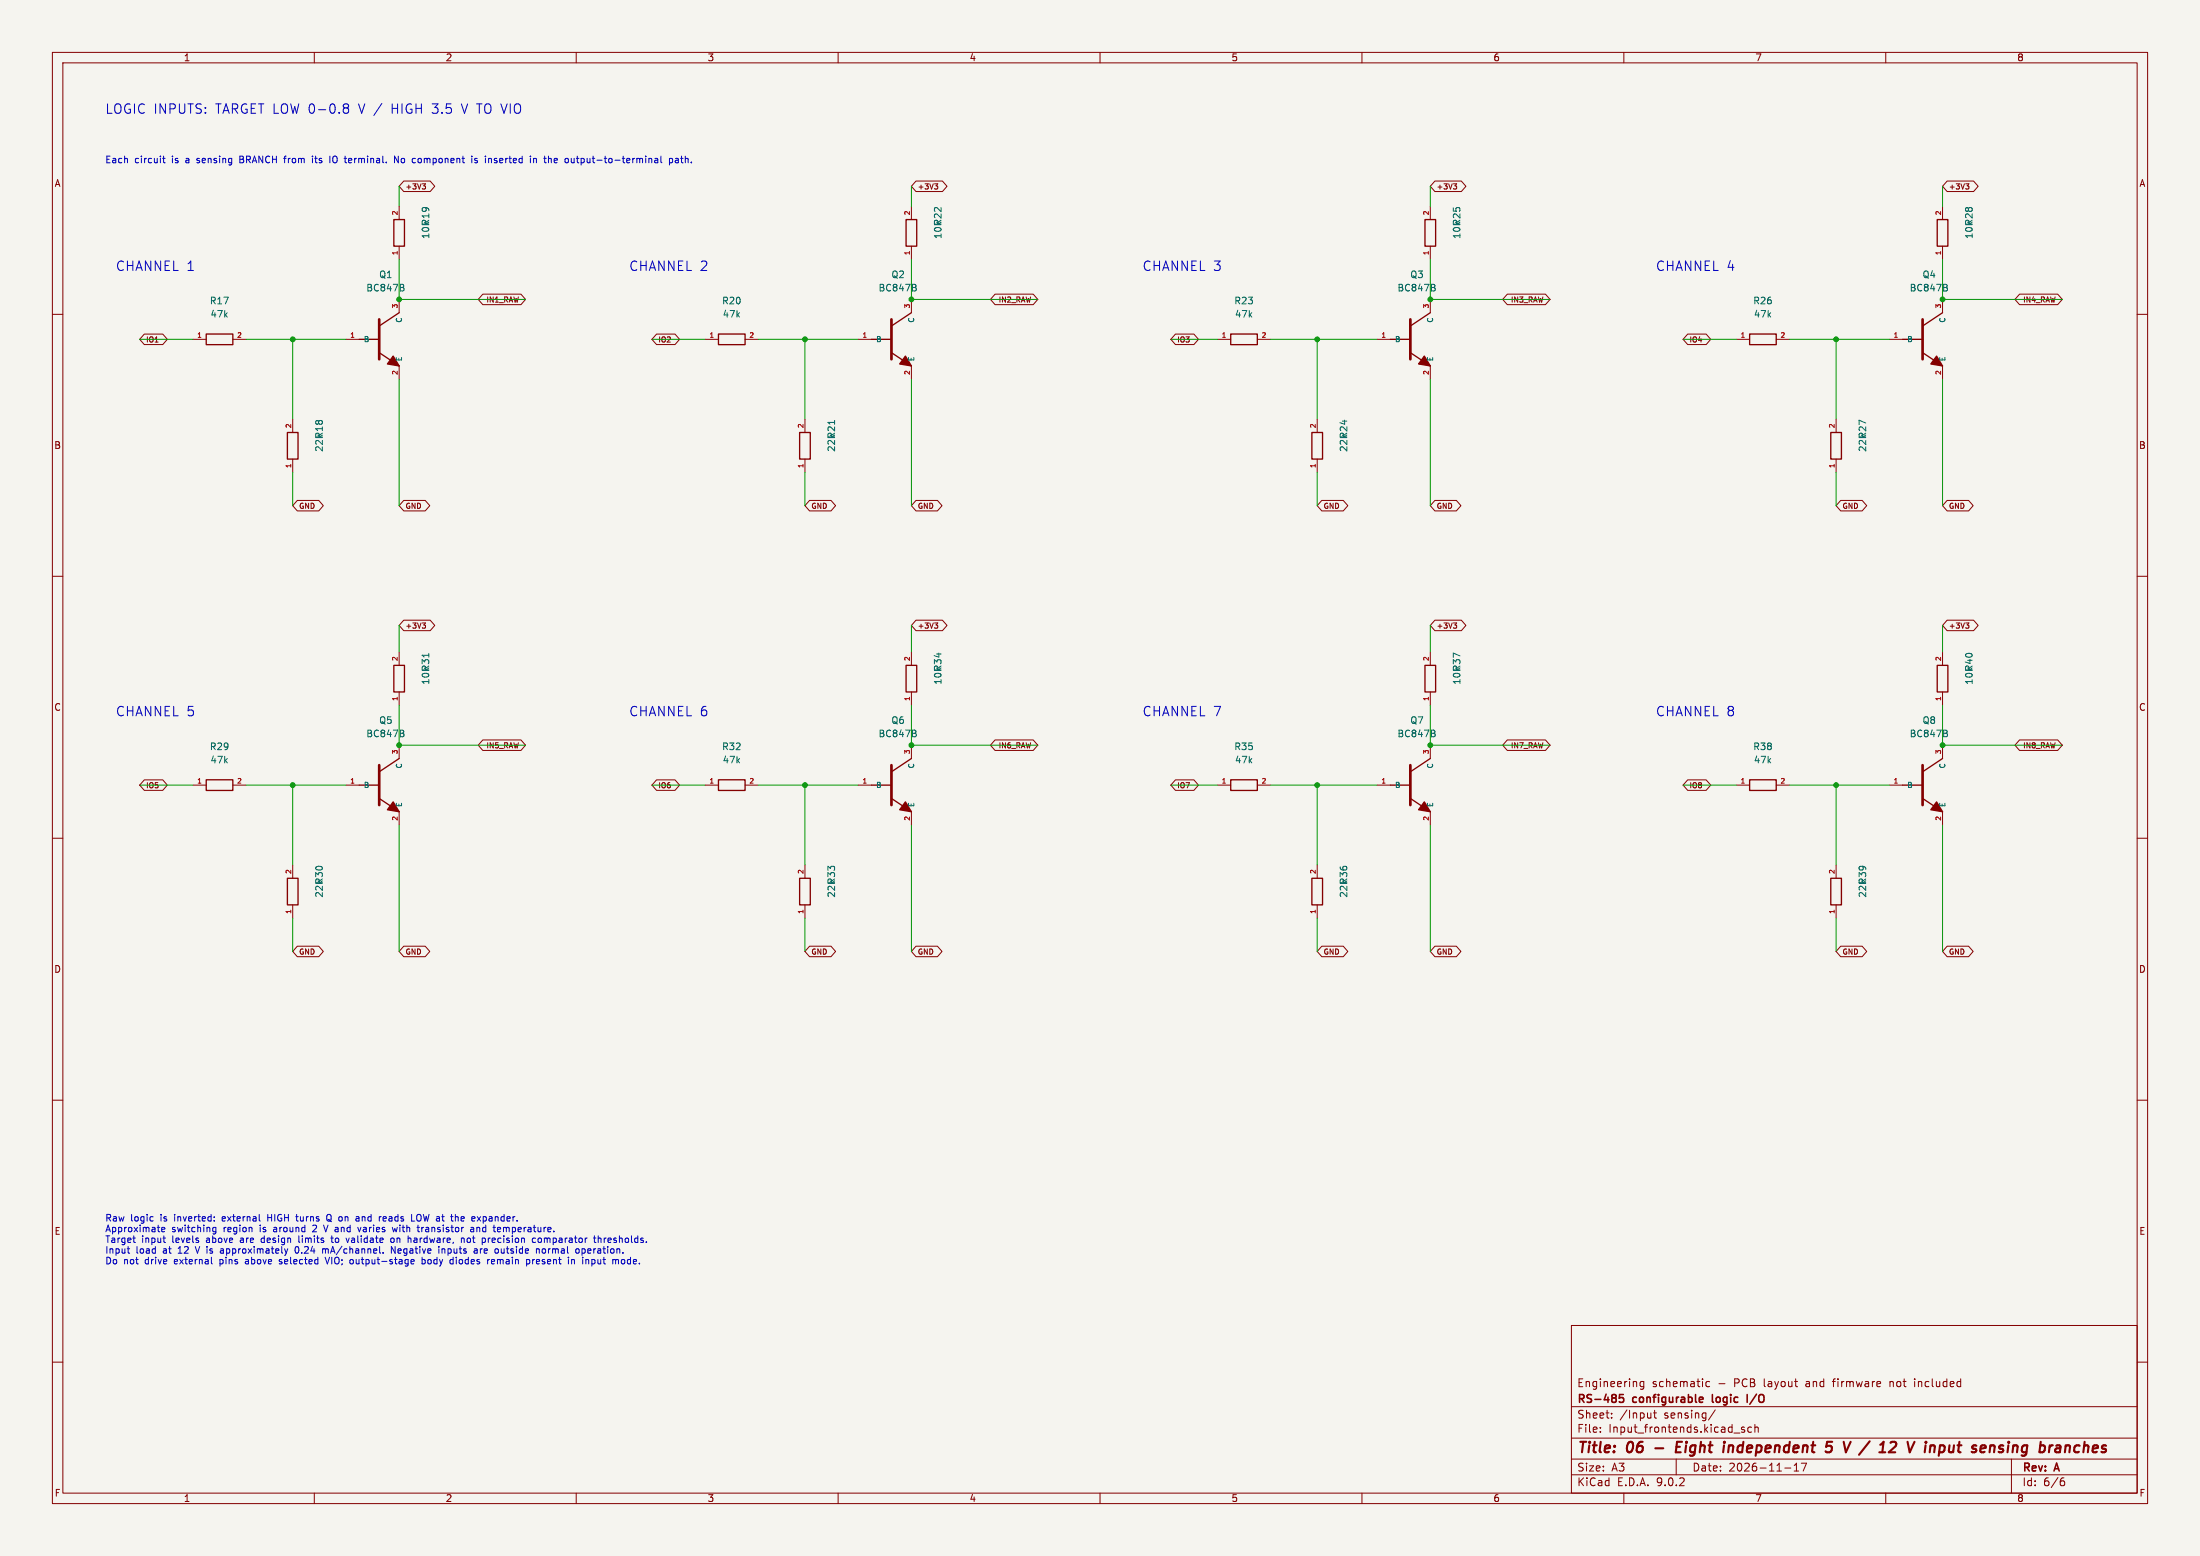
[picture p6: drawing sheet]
<svg xmlns="http://www.w3.org/2000/svg" width="420mm" height="297mm" viewBox="0 0 420 297" stroke-linecap="round" stroke-linejoin="round" font-family="sans-serif">
<path d="M0 0h420v297h-420z" fill="#f5f4ef" stroke="#f5f4ef" stroke-width=".19"/>
<g fill="none" stroke="#840000" stroke-width=".19">
<path d="M10 10h400v277h-400zM12 12h396v273h-396zM60 10v2M110 10v2M160 10v2M210 10v2M260 10v2M310 10v2M360 10v2M76.2 39.4v2.5M77.1 34.6h5l.9 1-.9 1h-5l-.9-1zM80.6 35.1h.6l-.3 .4"/>
<path d="M81 35.5l.2 .2v.2l-.2 .2M174 39.4v2.5M174.9 34.6h5l.9 1-.9 1h-5l-.9-1zM178.4 35.1h.6l-.3 .4M178.8 35.5l.2 .2v.2l-.2 .2M273 39.4v2.5M273.9 34.6h5.1l.9 1-.9 1h-5.1l-.9-1zM277.5 35.1h.6l-.3 .4M277.9 35.5l.2 .2v.2l-.2 .2M370.8 39.4v2.5M371.7 34.6h5.1l.8 1-.8 1h-5.1l-.9-1zM375.3 35.1h.6l-.4 .4"/>
<path d="M375.7 35.5l.2 .2v.2l-.2 .2M76.2 47v2.5M76.2 57.2v2.5M92.2 56.1h7.3l.8 1.1-.8 1h-7.3l-.9-1zM174 47v2.5M174 57.2v2.5M190 56.1h7.2l.9 1.1-.9 1h-7.2l-.9-1zM273 47v2.5M273 57.2v2.5M287.7 56.1h7.3l.9 1.1-.9 1h-7.3l-.8-1zM370.8 47v2.5M370.8 57.2v2.5"/>
<path d="M385.5 56.1h7.3l.9 1.1-.9 1h-7.3l-.8-1zM10 60h2M27.5 63.8h3.6l.8 1-.8 1h-3.6l-.8-1zM36.8 64.8h2.6M44.4 64.8h2.6M66 64.8h2.6M76.2 69.9v2.5M125.3 63.8h3.6l.8 1-.8 1h-3.6l-.8-1zM134.6 64.8h2.6M142.2 64.8h2.6M163.8 64.8h2.6M174 69.9v2.5"/>
<path d="M224.4 63.8h3.5l.9 1-.9 1h-3.5l-.9-1zM232.4 64.8h2.5M240 64.8h2.6M262.9 64.8h2.5M273 69.9v2.5M322.2 63.8h3.5l.9 1-.9 1h-3.5l-.9-1zM331.5 64.8h2.5M339.1 64.8h2.5M360.7 64.8h2.5M370.8 69.9v2.5M408 60h2M55.9 80v2.6"/>
<path d="M55.9 87.6v2.6M56.8 95.5h4.1l.8 1-.8 1h-4.1l-.9-1zM77.1 95.5h4.1l.8 1-.8 1h-4.1l-.9-1zM153.7 80v2.6M153.7 87.6v2.6M154.5 95.5h4.1l.9 1-.9 1h-4.1l-.8-1zM174.9 95.5h4.1l.8 1-.8 1h-4.1l-.9-1zM251.5 80v2.6M251.5 87.6v2.6M252.3 95.5h4.1l.9 1-.9 1h-4.1l-.8-1zM273.9 95.5h4.1l.9 1-.9 1h-4.1l-.9-1zM350.5 80v2.6"/>
<path d="M350.5 87.6v2.6M351.4 95.5h4.1l.9 1-.9 1h-4.1l-.9-1zM371.7 95.5h4.1l.9 1-.9 1h-4.1l-.9-1zM10 110h2M77.1 118.4h5l.9 1-.9 1h-5l-.9-1zM80.6 118.9h.6l-.3 .4M81 119.3l.2 .2v.2l-.2 .2M174.9 118.4h5l.9 1-.9 1h-5l-.9-1zM178.4 118.9h.6l-.3 .4M178.8 119.3l.2 .2v.2l-.2 .2M273.9 118.4h5.1l.9 1-.9 1h-5.1l-.9-1zM277.5 118.9h.6l-.3 .4"/>
<path d="M277.9 119.3l.2 .2v.2l-.2 .2M371.7 118.4h5.1l.8 1-.8 1h-5.1l-.9-1zM375.3 118.9h.6l-.4 .4M375.7 119.3l.2 .2v.2l-.2 .2M408 110h2M76.2 124.5v2.5M76.2 132.1v2.5M174 124.5v2.5M174 132.1v2.5M273 124.5v2.5M273 132.1v2.5M370.8 124.5v2.5"/>
<path d="M370.8 132.1v2.5M10 160h2M27.5 148.9h3.6l.8 1-.8 1h-3.6l-.8-1zM36.8 149.9h2.6M44.4 149.9h2.6M66 149.9h2.6M76.2 142.2v2.6M76.2 154.9v2.6M92.2 141.2h7.3l.8 1-.8 1h-7.3l-.9-1zM125.3 148.9h3.6l.8 1-.8 1h-3.6l-.8-1zM134.6 149.9h2.6M142.2 149.9h2.6"/>
<path d="M163.8 149.9h2.6M174 142.2v2.6M174 154.9v2.6M190 141.2h7.2l.9 1-.9 1h-7.2l-.9-1zM224.4 148.9h3.5l.9 1-.9 1h-3.5l-.9-1zM232.4 149.9h2.5M240 149.9h2.6M262.9 149.9h2.5M273 142.2v2.6M273 154.9v2.6M287.7 141.2h7.3l.9 1-.9 1h-7.3l-.8-1zM322.2 148.9h3.5l.9 1-.9 1h-3.5l-.9-1z"/>
<path d="M331.5 149.9h2.5M339.1 149.9h2.5M360.7 149.9h2.5M370.8 142.2v2.6M370.8 154.9v2.6M385.5 141.2h7.3l.9 1-.9 1h-7.3l-.8-1zM408 160h2M55.9 165.1v2.5M55.9 172.7v2.6M153.7 165.1v2.5M153.7 172.7v2.6M251.5 165.1v2.5"/>
<path d="M251.5 172.7v2.6M350.5 165.1v2.5M350.5 172.7v2.6M56.8 180.6h4.1l.8 1-.8 1h-4.1l-.9-1zM77.1 180.6h4.1l.8 1-.8 1h-4.1l-.9-1zM154.5 180.6h4.1l.9 1-.9 1h-4.1l-.8-1zM174.9 180.6h4.1l.8 1-.8 1h-4.1l-.9-1zM252.3 180.6h4.1l.9 1-.9 1h-4.1l-.8-1zM273.9 180.6h4.1l.9 1-.9 1h-4.1l-.9-1zM351.4 180.6h4.1l.9 1-.9 1h-4.1l-.9-1zM371.7 180.6h4.1l.9 1-.9 1h-4.1l-.9-1zM10 210h2"/>
<path d="M408 210h2M300 253h108v32h-108zM10 260h2M300 278.5h108M300 274.5h108M300 268.5h108M305.5 273.2v.2M305.5 272.5v.1M307.7 270.5v.2M307.7 269.8v.1M313.8 263.7v1.2l-.3 .3-.3-.1M313.8 263.8l-.4-.1-.3 .3 .1 .6h.6"/>
<path d="M315.2 269.7v1M315.2 270.5l-.1 .1M315.7 269.7h.5M315.9 269.2v1.3l.3 .2M320 278.5v3M326.4 263.8l-.5-.1-.2 .3 .1 .6h.6M327.4 269.1l-1.2 1.9M331 273.5h1.2M333 272.5l-.3-.1-.3 .2 .1 .2 .5 .2v.3h-.6M334.4 272.5l-.5-.1-.2 .3 .1 .6h.6M335 272.5l.2-.1 .4 .1 .1 .9M335 271.9v1.5"/>
<path d="M342.5 279.7l.4-.4v1.5M344.9 279.3l-.7 1.5M360.8 263.7v1M360.9 263.8h-.1M365.5 263.2v.1M365.5 263.7v1M384 278.5v6.5M408 260h2M60 285v2M110 285v2M160 285v2M210 285v2"/>
<path d="M260 285v2M300 281.5h108M310 285v2M340.7 280.2h1.2M342.5 280.8h.9M360 285v2M393.6 282.7h.4l.2 .2-.1 .5-.5 .2M394 282.1l-.4 .1"/>
</g>
<g fill="none" stroke="#840000" stroke-width=".4">
<path d="M316 276.4h1.5M320 276.2h.7M321.1 275.2h-.9l-.3 2h1M330.1 275.9l-.2 1.3M330.6 275.9l-.6 .2M348.8 275.2h1M348.9 276h.5l.3 .2v.6l-.5 .4h-.4M356.9 275.1l-2 2.6M368.6 276h.7l-.1 1.2M370.4 275.9l-.3 2M383.4 275.9l-.2 1.3M383.5 275.2v.2"/>
<path d="M396.1 277.1h.8M397 276a.66 .66 0 0 0-.9 .1"/>
</g>
<path d="M309.9 266.2h-.7l-.1 .7 .2-.1h.5l.2 .2-.1 .5-.2 .2-.6-.2M324.9 266.7l.2 .3-.7 .2M325 267.6l-.1 .1M326.9 266.2l.1 1.4M333.5 266.2v1.5M335.3 266.1l-1.3 1.9" fill="none" stroke="#840000" stroke-width=".3"/>
<g fill="none" stroke="#840000" stroke-width=".25">
<path d="M75.2 41.9h2v5.1h-2zM76.2 59.7l-3.8 2.5M173 41.9h2v5.1h-2zM174 59.7l-3.8 2.5M272 41.9h2.1v5.1h-2.1zM273 59.7l-3.8 2.5M369.8 41.9h2.1v5.1h-2.1zM370.8 59.7l-3.8 2.5M39.4 63.8h5v2h-5zM68.6 64.8h3.8M72.4 67.3l3.8 2.6M137.2 63.8h5v2h-5z"/>
<path d="M166.4 64.8h3.8M170.2 67.3l3.8 2.6M234.9 63.8h5.1v2h-5.1zM265.4 64.8h3.8M269.2 67.3l3.8 2.6M334 63.8h5.1v2h-5.1zM363.2 64.8h3.8M367 67.3l3.8 2.6M54.9 82.6h2v5h-2zM152.7 82.6h2v5h-2zM250.4 82.6h2.1v5h-2.1zM349.5 82.6h2v5h-2z"/>
<path d="M75.2 127h2v5.1h-2zM173 127h2v5.1h-2zM272 127h2.1v5.1h-2.1zM369.8 127h2.1v5.1h-2.1zM39.4 148.8h5v2.1h-5zM68.6 149.9h3.8M72.4 152.4l3.8 2.5M76.2 144.8l-3.8 2.5M137.2 148.8h5v2.1h-5zM166.4 149.9h3.8M170.2 152.4l3.8 2.5M174 144.8l-3.8 2.5"/>
<path d="M234.9 148.8h5.1v2.1h-5.1zM265.4 149.9h3.8M269.2 152.4l3.8 2.5M273 144.8l-3.8 2.5M334 148.8h5.1v2.1h-5.1zM363.2 149.9h3.8M367 152.4l3.8 2.5M370.8 144.8l-3.8 2.5M54.9 167.6h2v5.1h-2zM152.7 167.6h2v5.1h-2zM250.4 167.6h2.1v5.1h-2.1zM349.5 167.6h2v5.1h-2z"/>
</g>
<path d="M72.4 61v7.6M170.2 61v7.6M269.2 61v7.6M367 61v7.6M72.4 146.1v7.6M170.2 146.1v7.6M269.2 146.1v7.6M367 146.1v7.6" fill="none" stroke="#840000" stroke-width=".51"/>
<g fill="#840000" stroke="#840000" stroke-width=".25">
<path d="M271.9 153.1l1.1 1.8-2.2-.3z"/>
<path d="M172.8 153.1l1.2 1.8-2.3-.3z"/>
<path d="M172.8 68l1.2 1.9-2.3-.4z"/>
<path d="M75.1 153.1l1.1 1.8-2.2-.3z"/>
<path d="M271.9 68l1.1 1.9-2.2-.4z"/>
<path d="M75.1 68l1.1 1.9-2.2-.4z"/>
<path d="M369.7 153.1l1.1 1.8-2.2-.3z"/>
<path d="M369.7 68l1.1 1.9-2.2-.4z"/>
</g>
<g fill="none" stroke="#006464" stroke-width=".19">
<path d="M76.8 54.9l.3 .2v.3l-.2 .1M77 54.3l.1 .2-.1 .3M174.6 54.9l.3 .2v.3l-.2 .1M174.7 54.3l.2 .2-.2 .3M273.7 54.9l.3 .2-.1 .3-.2 .1M273.8 54.3l.1 .2-.1 .3M371.5 54.9l.3 .2-.1 .3-.2 .1M371.6 54.3l.1 .2-.1 .3M159.3 80.3v.7M76.8 140l.3 .2v.3l-.2 .1M77 139.4l.1 .2-.1 .3M81.9 124.7v.7"/>
<path d="M174.6 140l.3 .2v.3l-.2 .1M174.7 139.4l.2 .2-.2 .3M273.7 140l.3 .2-.1 .3-.2 .1M273.8 139.4l.1 .2-.1 .3M371.5 140l.3 .2-.1 .3-.2 .1M371.6 139.4l.1 .2-.1 .3"/>
</g>
<g fill="none" stroke="#009600" stroke-width=".19">
<path d="M76.2 35.6v3.8M174 35.6v3.8M273 35.6v3.8M370.8 35.6v3.8M76.2 49.5v7.7h24.1M174 49.5v7.7h24.1M273 49.5v7.7h22.9M370.8 49.5v7.7h22.9M26.7 64.8h10.1M47 64.8h19M55.9 64.8v15.2M76.2 72.4v24.1"/>
<path d="M124.5 64.8h10.1M144.8 64.8h19M153.7 64.8v15.2M174 72.4v24.1M223.5 64.8h8.9M242.6 64.8h20.3M251.5 64.8v15.2M273 72.4v24.1M321.3 64.8h10.2M341.6 64.8h19.1M350.5 64.8v15.2M370.8 72.4v24.1"/>
<path d="M55.9 90.2v6.3M153.7 90.2v6.3M251.5 90.2v6.3M350.5 90.2v6.3M76.2 119.4v5.1M174 119.4v5.1M273 119.4v5.1M370.8 119.4v5.1M76.2 134.6v7.6h24.1M174 134.6v7.6h24.1M273 134.6v7.6h22.9M370.8 134.6v7.6h22.9"/>
<path d="M26.7 149.9h10.1M47 149.9h19M55.9 149.9v15.2M76.2 157.5v24.1M124.5 149.9h10.1M144.8 149.9h19M153.7 149.9v15.2M174 157.5v24.1M223.5 149.9h8.9M242.6 149.9h20.3M251.5 149.9v15.2M273 157.5v24.1"/>
<path d="M321.3 149.9h10.2M341.6 149.9h19.1M350.5 149.9v15.2M370.8 157.5v24.1M55.9 175.3v6.3M153.7 175.3v6.3M251.5 175.3v6.3M350.5 175.3v6.3"/>
</g>
<g fill="none" stroke="#0000c2" stroke-width=".19">
<path d="M31 30.2h.5M31.2 29.8v1.1l.3 .2M45.8 30.4h.4M46.2 29.8h-.4v1.3h.5M54.1 30.2h.5M54.6 29.8l-.3 .2M59.7 29.8v.1M59.7 30.2v.9M60.1 30.2h.5M63.8 29.8l-.1 .1a.81 .81 0 0 0 .1 1.2M65.9 20.6l-.4-.3 .4-.5 .5 .1 .2 .3-.4 .4M65.9 20.6l-.4 .3 .1 .6 .3 .1 .5-.1 .2-.2-.1-.5-.3-.2"/>
<path d="M65.9 20.6h.3M66.6 31l.1 .1M66.7 30.2l-.1 .1M67.2 30.5l-.7 .1M76 29.8v1.3l-.7-1.3v1.3M80.2 30.2l-.3 .1-.1 .2 .1 .5 .3 .1M90.1 29.8v.1M90.1 30.2v.9M91.1 30.3l-.3-.1-.2 .2 .1 .2 .4 .1v.3h-.5M94.4 31l.1 .1M94.4 30.3v.3M101.9 30.3l.1-.1 .3 .1 .1 .8"/>
<path d="M101.9 30.2v.9M106.2 30.2l-.4 .2 .1 .6 .3 .1M106.4 30.5l-.6 .1M110 30.2h.5M125 30.3h.5l.1 .8M125 31h.6M125.6 30.5l-.6 .1M126.2 29.8v1.1l.2 .2M127.8 30.3l.4-.1 .2 .3-.1 .5h-.5M127.8 30.2v1.3M129 30.3h.4l.1 .8M129.5 30.5l-.4 .1-.2 .2 .2 .3 .4-.1"/>
<path d="M129.9 30.2h.5M130.1 29.8v1.1l.3 .2M24.5 239.1l.3 .1M25.6 237.1l.2 .1M29.1 232.2l.1 .1M29.2 233l-.1 .1M30 234.3h.5M30.4 235.1h.1M30.9 234.7l.6-.1-.1-.3h-.4l-.1 .2v.6h.5M31.1 236.3h.5M31.3 237.1l.3 .1M37.3 237.9l.4 1.3"/>
<path d="M40.4 240v1.1l.1 .2M40.9 233v.1M40.9 232.3v.1M41.2 234.3h-.4l-.2 .2 .1 .6h.5M41.2 234.3v1l-.2 .2h-.3M42.5 238.4h-.4M42.5 238.7h-.3l-.1 .2v.2l.4 .1M50 236.4l-.1 .2 .1 .5M51.1 231.8v1.3M51.1 232.4h.7M54.3 238.4l.3 .8M54.6 239.2l-.1 .3"/>
<path d="M54.9 238.4l-.3 .8M56.4 232.2h.5M56.6 232.9l.3 .2M56.9 238l-.2-.1a.68 .68 0 0 0-.4 .7 .68 .68 0 0 0 .4 .6l.2-.1M57.1 235.9v1.1l.1 .2M60.4 234.4l-.7 .7h.7M61.6 238.5l.3-.1 .2 .1M61.6 238.4v.8M61.8 233.8l.4 1.3M62.1 240l.4 1.3 .4-1.3M62.1 238.5v.7M62.3 238.4l-.2 .1"/>
<path d="M62.6 232.8l.4 .2M62.9 231.8a.43 .43 0 0 0-.5 .4v.4a.43 .43 0 0 0 .5 .5M63.2 236.3h.4M63.3 235.9v1.1l.3 .2M66.7 236.3l-.3 .9M68.3 234.3l.3 .8 .3-.8M68.4 232.2l.1 .2v.7M68.5 233l-.1 .1M68.5 232.5l-.1 .1M73.1 239.1v.1M73.6 232.2l-.5 .2 .1 .6 .4 .1M73.7 232.5l-.6 .1"/>
<path d="M74.6 236.4l.2-.1 .4 .1 .1 .5-.2 .2-.3 .1-.2-.2zM74.9 234.3l.2 .8 .3-.6 .2 .6 .3-.8M75.4 237.9v1.3l-.7-1.3v1.3M77.9 235.9v1.3M78.6 233.1h.6M79.1 236.7v.4M79.6 234.3h.5M80 235.1h.1M80.1 231.8a.43 .43 0 0 0-.6 .4v.4a.43 .43 0 0 0 .6 .5M80.5 234.3v.8M80.6 240v1.3M80.9 234.3l-.4 .2"/>
<path d="M83.8 238.4v.8M84.4 238.4v.8M84.4 238.4v.1M84.9 238.4v.1M86.5 240v1.3M87.4 232.3l.1 .8M88.1 236.4l.2-.1 .3 .1v.8M88.1 236.3v.9M89.4 236.3l-.2 .3v.3l.2 .3M89.9 234.3h.5v.8M90.4 234.6h-.4l-.2 .2 .2 .3h.4M90.7 238.4l.4 .1v.7"/>
<path d="M91 234.3v.8M91.1 239.1l-.4 .1M91.1 238.7h-.4M91.1 232.2l.7 .9M91.2 234.3l-.2 .1M91.7 238.4v.8M91.8 232.2l-.7 .9M91.9 238.4l-.2 .2M93.2 236.3v.9M93.6 236.3l-.4 .3M95.5 235.1h-.3M95.6 234.5v.1l-.6 .1"/>
<path d="M95.7 238.4v.6l.4 .2M101.7 237l.2 .2 .3-.1M102.8 236.4l-.1 .5 .1 .2 .3 .1 .3-.3M102.8 238.4l.2 .1v.7M103.3 236.4l.1 .2M103.6 238.5l-.1 .5 .1 .1 .3 .1 .3-.2M104.1 238.5l.1 .1M110.5 238.5v.6M111.1 238.4v1.2M111.7 238.5v.6l-.2 .1-.4-.1M113.3 236.3h.5M113.5 237l.3 .2"/>
<path d="M114.2 236.4l.2-.1 .3 .1v.8M114.2 235.9v1.3M47 240.8l-.2 .1 .2 .4M53.3 241.2l.4 .1M53.3 240.6l.1 .2h.3M67.2 240.4l.3 .2v.4l-.3 .3M78.5 240.6v.6h.5M79.1 240.6v.1l-.6 .1M81.1 240.5v.6l-.2 .2-.3-.1M86.5 241.2l-.1 .1M93.3 240.4h.2M93.8 240.8l.6-.1v-.2l-.4-.1-.2 .2 .1 .6h.5"/>
<path d="M100.7 240.4l.3 .1 .1 .1v.5l-.4 .2M101.7 240.4v.9M102 240.4l-.3 .2M109.1 240.5l.2-.1 .3 .1 .1 .8M109.1 240.4v.9M113 241.2l.4 .1M113 240.4v1.3M118.7 240.5v.6l.2 .2 .3-.1"/>
</g>
<g fill="#009600" stroke="#009600" stroke-width=".19">
<circle cx="76.2" cy="57.2" r=".46"/>
<circle cx="55.9" cy="64.8" r=".46"/>
<circle cx="153.7" cy="64.8" r=".46"/>
<circle cx="174" cy="57.2" r=".46"/>
<circle cx="251.5" cy="64.8" r=".46"/>
<circle cx="273" cy="57.2" r=".46"/>
<circle cx="55.9" cy="149.9" r=".46"/>
<circle cx="76.2" cy="142.2" r=".46"/>
<circle cx="153.7" cy="149.9" r=".46"/>
<circle cx="174" cy="142.2" r=".46"/>
<circle cx="251.5" cy="149.9" r=".46"/>
<circle cx="273" cy="142.2" r=".46"/>
<circle cx="350.5" cy="64.8" r=".46"/>
<circle cx="370.8" cy="57.2" r=".46"/>
<circle cx="370.8" cy="142.2" r=".46"/>
<circle cx="350.5" cy="149.9" r=".46"/>
</g>
<g font-size="2.8" fill="#840000">
<text x="301" y="277.9">Title:</text>
<text x="310.6" y="277.9">06</text>
<text x="321.6" y="277.9">Eight</text>
<text x="331.4" y="277.9">independent</text>
<text x="351.8" y="277.9">5</text>
<text x="356.1" y="277.9">V /</text>
<text x="364.5" y="277.9">12</text>
<text x="370.7" y="277.9">V input</text>
<text x="384.6" y="277.9">sensing</text>
<text x="398.2" y="277.9">branches</text>
</g>
<g font-size="2.5" fill="#0000c2">
<text x="20" y="22">LOGIC INPUTS:</text>
<text x="41.1" y="22">TARGET LOW 0-0.8</text>
<text x="68.7" y="22">V /</text>
<text x="75" y="22">HIGH 3.5</text>
<text x="88.7" y="22">V TO VIO</text>
<text x="22" y="52">CHANNEL 1</text>
<text x="120" y="52">CHANNEL 2</text>
<text x="218" y="52">CHANNEL 3</text>
<text x="316" y="52">CHANNEL 4</text>
<text x="22" y="137">CHANNEL 5</text>
<text x="120" y="137">CHANNEL 6</text>
<text x="218" y="137">CHANNEL 7</text>
<text x="316" y="137">CHANNEL 8</text>
</g>
<g font-size="2.1" fill="#840000">
<text x="301" y="268.2">RS-485</text>
<text x="301" y="265">Engineering</text>
<text x="311.8" y="268.2">configurable</text>
<text x="315.4" y="265">schematic</text>
<text x="327.5" y="268.2">logic</text>
<text x="328" y="265">-</text>
<text x="331.2" y="265">PCB</text>
<text x="334.8" y="268.2">I/O</text>
<text x="337" y="265">layout</text>
<text x="345.1" y="265">and</text>
<text x="350.5" y="265">firmware</text>
<text x="361.4" y="265">not</text>
<text x="366.3" y="265">included</text>
<text x="301" y="273.7">File:</text>
<text x="301" y="271">Sheet:</text>
<text x="307.1" y="273.7">Input_frontends.kicad_sch</text>
<text x="309.2" y="271">/Input</text>
<text x="317.7" y="271">sensing/</text>
<text x="301" y="281.1">Size:</text>
<text x="307.6" y="281.1">A3</text>
<text x="323" y="281.1">Date:</text>
<text x="330" y="281.1">2026-11-17</text>
<text x="386" y="281.3">Rev:</text>
<text x="392.4" y="281.3">A</text>
<text x="301" y="283.9">KiCad</text>
<text x="308.7" y="283.9">E.D.A.</text>
<text x="316.3" y="283.9">9.0.2</text>
<text x="386" y="283.9">Id:</text>
<text x="390.1" y="283.9">6/6</text>
</g>
<g font-size="1.8" fill="#840000">
<text x="35" y="11.9">1</text>
<text x="85" y="11.9">2</text>
<text x="135" y="11.9">3</text>
<text x="185" y="11.9">4</text>
<text x="235" y="11.9">5</text>
<text x="285" y="11.9">6</text>
<text x="335" y="11.9">7</text>
<text x="385" y="11.9">8</text>
<text x="10.3" y="35.9">A</text>
<text x="408.3" y="35.9">A</text>
<text x="10.3" y="85.9">B</text>
<text x="408.2" y="85.9">B</text>
<text x="10.3" y="135.9">C</text>
<text x="408.2" y="135.9">C</text>
<text x="10.3" y="185.9">D</text>
<text x="408.2" y="185.9">D</text>
<text x="10.3" y="235.9">E</text>
<text x="408.3" y="235.9">E</text>
<text x="10.3" y="285.9">F</text>
<text x="35" y="286.9">1</text>
<text x="85" y="286.9">2</text>
<text x="135" y="286.9">3</text>
<text x="185" y="286.9">4</text>
<text x="235" y="286.9">5</text>
<text x="285" y="286.9">6</text>
<text x="335" y="286.9">7</text>
<text x="385" y="286.9">8</text>
<text x="408.3" y="285.9">F</text>
</g>
<g font-size="1.8" fill="#0000c2">
<text x="20" y="31.5">Each</text>
<text x="25.7" y="31.5">circuit</text>
<text x="32.9" y="31.5">is</text>
<text x="35.7" y="31.5">a</text>
<text x="38" y="31.5">sensing</text>
<text x="46.4" y="31.5">BRANCH</text>
<text x="55.1" y="31.5">from</text>
<text x="60.7" y="31.5">its</text>
<text x="64.2" y="31.5">IO</text>
<text x="67.3" y="31.5">terminal.</text>
<text x="76.9" y="31.5">No</text>
<text x="80.6" y="31.5">component</text>
<text x="92.1" y="31.5">is</text>
<text x="94.9" y="31.5">inserted</text>
<text x="103.7" y="31.5">in</text>
<text x="106.6" y="31.5">the</text>
<text x="110.8" y="31.5">output-to-terminal</text>
<text x="130.9" y="31.5">path.</text>
<text x="20" y="233.5">Raw</text>
<text x="24.9" y="233.5">logic</text>
<text x="30.7" y="233.5">is</text>
<text x="33.6" y="233.5">inverted:</text>
<text x="42.9" y="233.5">external</text>
<text x="51.7" y="233.5">HIGH</text>
<text x="57.4" y="233.5">turns</text>
<text x="63.5" y="233.5">Q on</text>
<text x="69.4" y="233.5">and</text>
<text x="74" y="233.5">reads</text>
<text x="80.4" y="233.5">LOW at</text>
<text x="88.4" y="233.5">the</text>
<text x="92.6" y="233.5">expander.</text>
<text x="20" y="235.5">Approximate</text>
<text x="20" y="237.6">Target</text>
<text x="20" y="239.6">Input</text>
<text x="25.9" y="239.6">load</text>
<text x="27" y="237.6">input</text>
<text x="31.2" y="239.6">at</text>
<text x="32.8" y="235.5">switching</text>
<text x="33" y="237.6">levels</text>
<text x="34.3" y="239.6">12</text>
<text x="37.9" y="239.6">V is</text>
<text x="39.7" y="237.6">above</text>
<text x="42.8" y="235.5">region</text>
<text x="42.9" y="239.6">approximately</text>
<text x="46.3" y="237.6">are</text>
<text x="49.9" y="235.5">is</text>
<text x="50.5" y="237.6">design</text>
<text x="52.7" y="235.5">around</text>
<text x="57.4" y="239.6">0.24</text>
<text x="57.9" y="237.6">limits</text>
<text x="60.4" y="235.5">2</text>
<text x="62.8" y="235.5">V and</text>
<text x="62.8" y="239.6">mA/channel.</text>
<text x="64.4" y="237.6">to</text>
<text x="67.4" y="237.6">validate</text>
<text x="69.6" y="235.5">varies</text>
<text x="76.1" y="237.6">on</text>
<text x="76.1" y="239.6">Negative</text>
<text x="76.4" y="235.5">with</text>
<text x="79.5" y="237.6">hardware,</text>
<text x="81.4" y="235.5">transistor</text>
<text x="85.4" y="239.6">inputs</text>
<text x="89.9" y="237.6">not</text>
<text x="91.7" y="235.5">and</text>
<text x="92.4" y="239.6">are</text>
<text x="94.1" y="237.6">precision</text>
<text x="96.3" y="235.5">temperature.</text>
<text x="96.6" y="239.6">outside</text>
<text x="103.9" y="237.6">comparator</text>
<text x="104.6" y="239.6">normal</text>
<text x="112.4" y="239.6">operation.</text>
<text x="115.9" y="237.6">thresholds.</text>
<text x="20" y="241.7">Do</text>
<text x="23.6" y="241.7">not</text>
<text x="27.8" y="241.7">drive</text>
<text x="33.6" y="241.7">external</text>
<text x="42.4" y="241.7">pins</text>
<text x="47.5" y="241.7">above</text>
<text x="54.2" y="241.7">selected</text>
<text x="63.3" y="241.7">VIO;</text>
<text x="68.1" y="241.7">output-stage</text>
<text x="82" y="241.7">body</text>
<text x="87.6" y="241.7">diodes</text>
<text x="94.9" y="241.7">remain</text>
<text x="102.6" y="241.7">present</text>
<text x="110.8" y="241.7">in</text>
<text x="113.7" y="241.7">input</text>
<text x="119.6" y="241.7">mode.</text>
</g>
<g font-size="1.8" fill="#006464">
<text x="82.1" y="45.7" transform="rotate(-90 82.1 45.7)">10kR19</text>
<text x="179.9" y="45.7" transform="rotate(-90 179.9 45.7)">10kR22</text>
<text x="279" y="45.7" transform="rotate(-90 279 45.7)">10kR25</text>
<text x="376.8" y="45.7" transform="rotate(-90 376.8 45.7)">10kR28</text>
<text x="72.3" y="53.3">Q1</text>
<text x="170.1" y="53.3">Q2</text>
<text x="269.1" y="53.3">Q3</text>
<text x="366.9" y="53.3">Q4</text>
<text x="40" y="58.3">R17</text>
<text x="69.8" y="55.8">BC847B</text>
<text x="137.8" y="58.3">R20</text>
<text x="167.6" y="55.8">BC847B</text>
<text x="235.5" y="58.3">R23</text>
<text x="266.7" y="55.8">BC847B</text>
<text x="334.6" y="58.3">R26</text>
<text x="364.5" y="55.8">BC847B</text>
<text x="40.1" y="60.8">47k</text>
<text x="137.9" y="60.8">47k</text>
<text x="235.7" y="60.8">47k</text>
<text x="334.7" y="60.8">47k</text>
<text x="61.8" y="86.4" transform="rotate(-90 61.8 86.4)">22kR18</text>
<text x="159.6" y="86.4" transform="rotate(-90 159.6 86.4)">22kR21</text>
<text x="257.4" y="86.4" transform="rotate(-90 257.4 86.4)">22kR24</text>
<text x="356.5" y="86.4" transform="rotate(-90 356.5 86.4)">22kR27</text>
<text x="82.1" y="130.8" transform="rotate(-90 82.1 130.8)">10kR31</text>
<text x="179.9" y="130.8" transform="rotate(-90 179.9 130.8)">10kR34</text>
<text x="279" y="130.8" transform="rotate(-90 279 130.8)">10kR37</text>
<text x="376.8" y="130.8" transform="rotate(-90 376.8 130.8)">10kR40</text>
<text x="40" y="143.4">R29</text>
<text x="69.8" y="140.9">BC847B</text>
<text x="72.3" y="138.4">Q5</text>
<text x="137.8" y="143.4">R32</text>
<text x="167.6" y="140.9">BC847B</text>
<text x="170.1" y="138.4">Q6</text>
<text x="235.5" y="143.4">R35</text>
<text x="266.7" y="140.9">BC847B</text>
<text x="269.1" y="138.4">Q7</text>
<text x="334.6" y="143.4">R38</text>
<text x="364.5" y="140.9">BC847B</text>
<text x="366.9" y="138.4">Q8</text>
<text x="40.1" y="145.9">47k</text>
<text x="137.9" y="145.9">47k</text>
<text x="235.7" y="145.9">47k</text>
<text x="334.7" y="145.9">47k</text>
<text x="61.8" y="171.4" transform="rotate(-90 61.8 171.4)">22kR30</text>
<text x="159.6" y="171.4" transform="rotate(-90 159.6 171.4)">22kR33</text>
<text x="257.4" y="171.4" transform="rotate(-90 257.4 171.4)">22kR36</text>
<text x="356.5" y="171.4" transform="rotate(-90 356.5 171.4)">22kR39</text>
</g>
<g font-size="1.4" fill="#840000">
<text x="77.3" y="36.4">+3V3</text>
<text x="175.1" y="36.4">+3V3</text>
<text x="274.2" y="36.4">+3V3</text>
<text x="372" y="36.4">+3V3</text>
<text x="92.7" y="57.9">IN1_RAW</text>
<text x="190.5" y="57.9">IN2_RAW</text>
<text x="288.3" y="57.9">IN3_RAW</text>
<text x="386.1" y="57.9">IN4_RAW</text>
<text x="27.8" y="65.6">IO1</text>
<text x="125.6" y="65.6">IO2</text>
<text x="224.6" y="65.6">IO3</text>
<text x="322.4" y="65.6">IO4</text>
<text x="57" y="97.3">GND</text>
<text x="77.3" y="97.3">GND</text>
<text x="154.8" y="97.3">GND</text>
<text x="175.1" y="97.3">GND</text>
<text x="252.6" y="97.3">GND</text>
<text x="274.2" y="97.3">GND</text>
<text x="351.6" y="97.3">GND</text>
<text x="372" y="97.3">GND</text>
<text x="77.3" y="120.2">+3V3</text>
<text x="175.1" y="120.2">+3V3</text>
<text x="274.2" y="120.2">+3V3</text>
<text x="372" y="120.2">+3V3</text>
<text x="92.7" y="143">IN5_RAW</text>
<text x="190.5" y="143">IN6_RAW</text>
<text x="288.3" y="143">IN7_RAW</text>
<text x="386.1" y="143">IN8_RAW</text>
<text x="27.8" y="150.7">IO5</text>
<text x="125.6" y="150.7">IO6</text>
<text x="224.6" y="150.7">IO7</text>
<text x="322.4" y="150.7">IO8</text>
<text x="57" y="182.4">GND</text>
<text x="77.3" y="182.4">GND</text>
<text x="154.8" y="182.4">GND</text>
<text x="175.1" y="182.4">GND</text>
<text x="252.6" y="182.4">GND</text>
<text x="274.2" y="182.4">GND</text>
<text x="351.6" y="182.4">GND</text>
<text x="372" y="182.4">GND</text>
</g>
<g font-size="1.4" fill="#006464">
<text x="69.4" y="65.5">B</text>
<text x="76.9" y="61.7" transform="rotate(-90 76.9 61.7)">C</text>
<text x="167.2" y="65.5">B</text>
<text x="174.7" y="61.7" transform="rotate(-90 174.7 61.7)">C</text>
<text x="266.2" y="65.5">B</text>
<text x="273.8" y="61.7" transform="rotate(-90 273.8 61.7)">C</text>
<text x="364" y="65.5">B</text>
<text x="371.6" y="61.7" transform="rotate(-90 371.6 61.7)">C</text>
<text x="76.9" y="69.1" transform="rotate(-90 76.9 69.1)">E</text>
<text x="174.7" y="69.1" transform="rotate(-90 174.7 69.1)">E</text>
<text x="273.8" y="69.1" transform="rotate(-90 273.8 69.1)">E</text>
<text x="371.6" y="69.1" transform="rotate(-90 371.6 69.1)">E</text>
<text x="76.9" y="146.8" transform="rotate(-90 76.9 146.8)">C</text>
<text x="174.7" y="146.8" transform="rotate(-90 174.7 146.8)">C</text>
<text x="273.8" y="146.8" transform="rotate(-90 273.8 146.8)">C</text>
<text x="371.6" y="146.8" transform="rotate(-90 371.6 146.8)">C</text>
<text x="69.4" y="150.6">B</text>
<text x="76.9" y="154.1" transform="rotate(-90 76.9 154.1)">E</text>
<text x="167.2" y="150.6">B</text>
<text x="174.7" y="154.1" transform="rotate(-90 174.7 154.1)">E</text>
<text x="266.2" y="150.6">B</text>
<text x="273.8" y="154.1" transform="rotate(-90 273.8 154.1)">E</text>
<text x="364" y="150.6">B</text>
<text x="371.6" y="154.1" transform="rotate(-90 371.6 154.1)">E</text>
</g>
<g font-size="1.3" fill="#a90000">
<text x="75.9" y="41.2" transform="rotate(-90 75.9 41.2)">2</text>
<text x="173.7" y="41.2" transform="rotate(-90 173.7 41.2)">2</text>
<text x="272.8" y="41.2" transform="rotate(-90 272.8 41.2)">2</text>
<text x="370.6" y="41.2" transform="rotate(-90 370.6 41.2)">2</text>
<text x="75.9" y="48.8" transform="rotate(-90 75.9 48.8)">1</text>
<text x="173.7" y="48.8" transform="rotate(-90 173.7 48.8)">1</text>
<text x="272.8" y="48.8" transform="rotate(-90 272.8 48.8)">1</text>
<text x="370.6" y="48.8" transform="rotate(-90 370.6 48.8)">1</text>
<text x="75.9" y="59" transform="rotate(-90 75.9 59)">3</text>
<text x="173.7" y="59" transform="rotate(-90 173.7 59)">3</text>
<text x="272.8" y="59" transform="rotate(-90 272.8 59)">3</text>
<text x="370.6" y="59" transform="rotate(-90 370.6 59)">3</text>
<text x="37.5" y="64.5">1</text>
<text x="45.2" y="64.5">2</text>
<text x="66.7" y="64.5">1</text>
<text x="135.3" y="64.5">1</text>
<text x="142.9" y="64.5">2</text>
<text x="164.5" y="64.5">1</text>
<text x="233.1" y="64.5">1</text>
<text x="240.7" y="64.5">2</text>
<text x="263.6" y="64.5">1</text>
<text x="332.2" y="64.5">1</text>
<text x="339.8" y="64.5">2</text>
<text x="361.4" y="64.5">1</text>
<text x="75.9" y="71.7" transform="rotate(-90 75.9 71.7)">2</text>
<text x="173.7" y="71.7" transform="rotate(-90 173.7 71.7)">2</text>
<text x="272.8" y="71.7" transform="rotate(-90 272.8 71.7)">2</text>
<text x="370.6" y="71.7" transform="rotate(-90 370.6 71.7)">2</text>
<text x="55.6" y="81.8" transform="rotate(-90 55.6 81.8)">2</text>
<text x="153.4" y="81.8" transform="rotate(-90 153.4 81.8)">2</text>
<text x="251.2" y="81.8" transform="rotate(-90 251.2 81.8)">2</text>
<text x="350.3" y="81.8" transform="rotate(-90 350.3 81.8)">2</text>
<text x="55.6" y="89.5" transform="rotate(-90 55.6 89.5)">1</text>
<text x="153.4" y="89.5" transform="rotate(-90 153.4 89.5)">1</text>
<text x="251.2" y="89.5" transform="rotate(-90 251.2 89.5)">1</text>
<text x="350.3" y="89.5" transform="rotate(-90 350.3 89.5)">1</text>
<text x="75.9" y="126.3" transform="rotate(-90 75.9 126.3)">2</text>
<text x="173.7" y="126.3" transform="rotate(-90 173.7 126.3)">2</text>
<text x="272.8" y="126.3" transform="rotate(-90 272.8 126.3)">2</text>
<text x="370.6" y="126.3" transform="rotate(-90 370.6 126.3)">2</text>
<text x="75.9" y="133.9" transform="rotate(-90 75.9 133.9)">1</text>
<text x="173.7" y="133.9" transform="rotate(-90 173.7 133.9)">1</text>
<text x="272.8" y="133.9" transform="rotate(-90 272.8 133.9)">1</text>
<text x="370.6" y="133.9" transform="rotate(-90 370.6 133.9)">1</text>
<text x="37.5" y="149.6">1</text>
<text x="45.2" y="149.6">2</text>
<text x="66.7" y="149.6">1</text>
<text x="75.9" y="144.1" transform="rotate(-90 75.9 144.1)">3</text>
<text x="135.3" y="149.6">1</text>
<text x="142.9" y="149.6">2</text>
<text x="164.5" y="149.6">1</text>
<text x="173.7" y="144.1" transform="rotate(-90 173.7 144.1)">3</text>
<text x="233.1" y="149.6">1</text>
<text x="240.7" y="149.6">2</text>
<text x="263.6" y="149.6">1</text>
<text x="272.8" y="144.1" transform="rotate(-90 272.8 144.1)">3</text>
<text x="332.2" y="149.6">1</text>
<text x="339.8" y="149.6">2</text>
<text x="361.4" y="149.6">1</text>
<text x="370.6" y="144.1" transform="rotate(-90 370.6 144.1)">3</text>
<text x="75.9" y="156.8" transform="rotate(-90 75.9 156.8)">2</text>
<text x="173.7" y="156.8" transform="rotate(-90 173.7 156.8)">2</text>
<text x="272.8" y="156.8" transform="rotate(-90 272.8 156.8)">2</text>
<text x="370.6" y="156.8" transform="rotate(-90 370.6 156.8)">2</text>
<text x="55.6" y="166.9" transform="rotate(-90 55.6 166.9)">2</text>
<text x="153.4" y="166.9" transform="rotate(-90 153.4 166.9)">2</text>
<text x="251.2" y="166.9" transform="rotate(-90 251.2 166.9)">2</text>
<text x="350.3" y="166.9" transform="rotate(-90 350.3 166.9)">2</text>
<text x="55.6" y="174.6" transform="rotate(-90 55.6 174.6)">1</text>
<text x="153.4" y="174.6" transform="rotate(-90 153.4 174.6)">1</text>
<text x="251.2" y="174.6" transform="rotate(-90 251.2 174.6)">1</text>
<text x="350.3" y="174.6" transform="rotate(-90 350.3 174.6)">1</text>
</g>
</svg>
